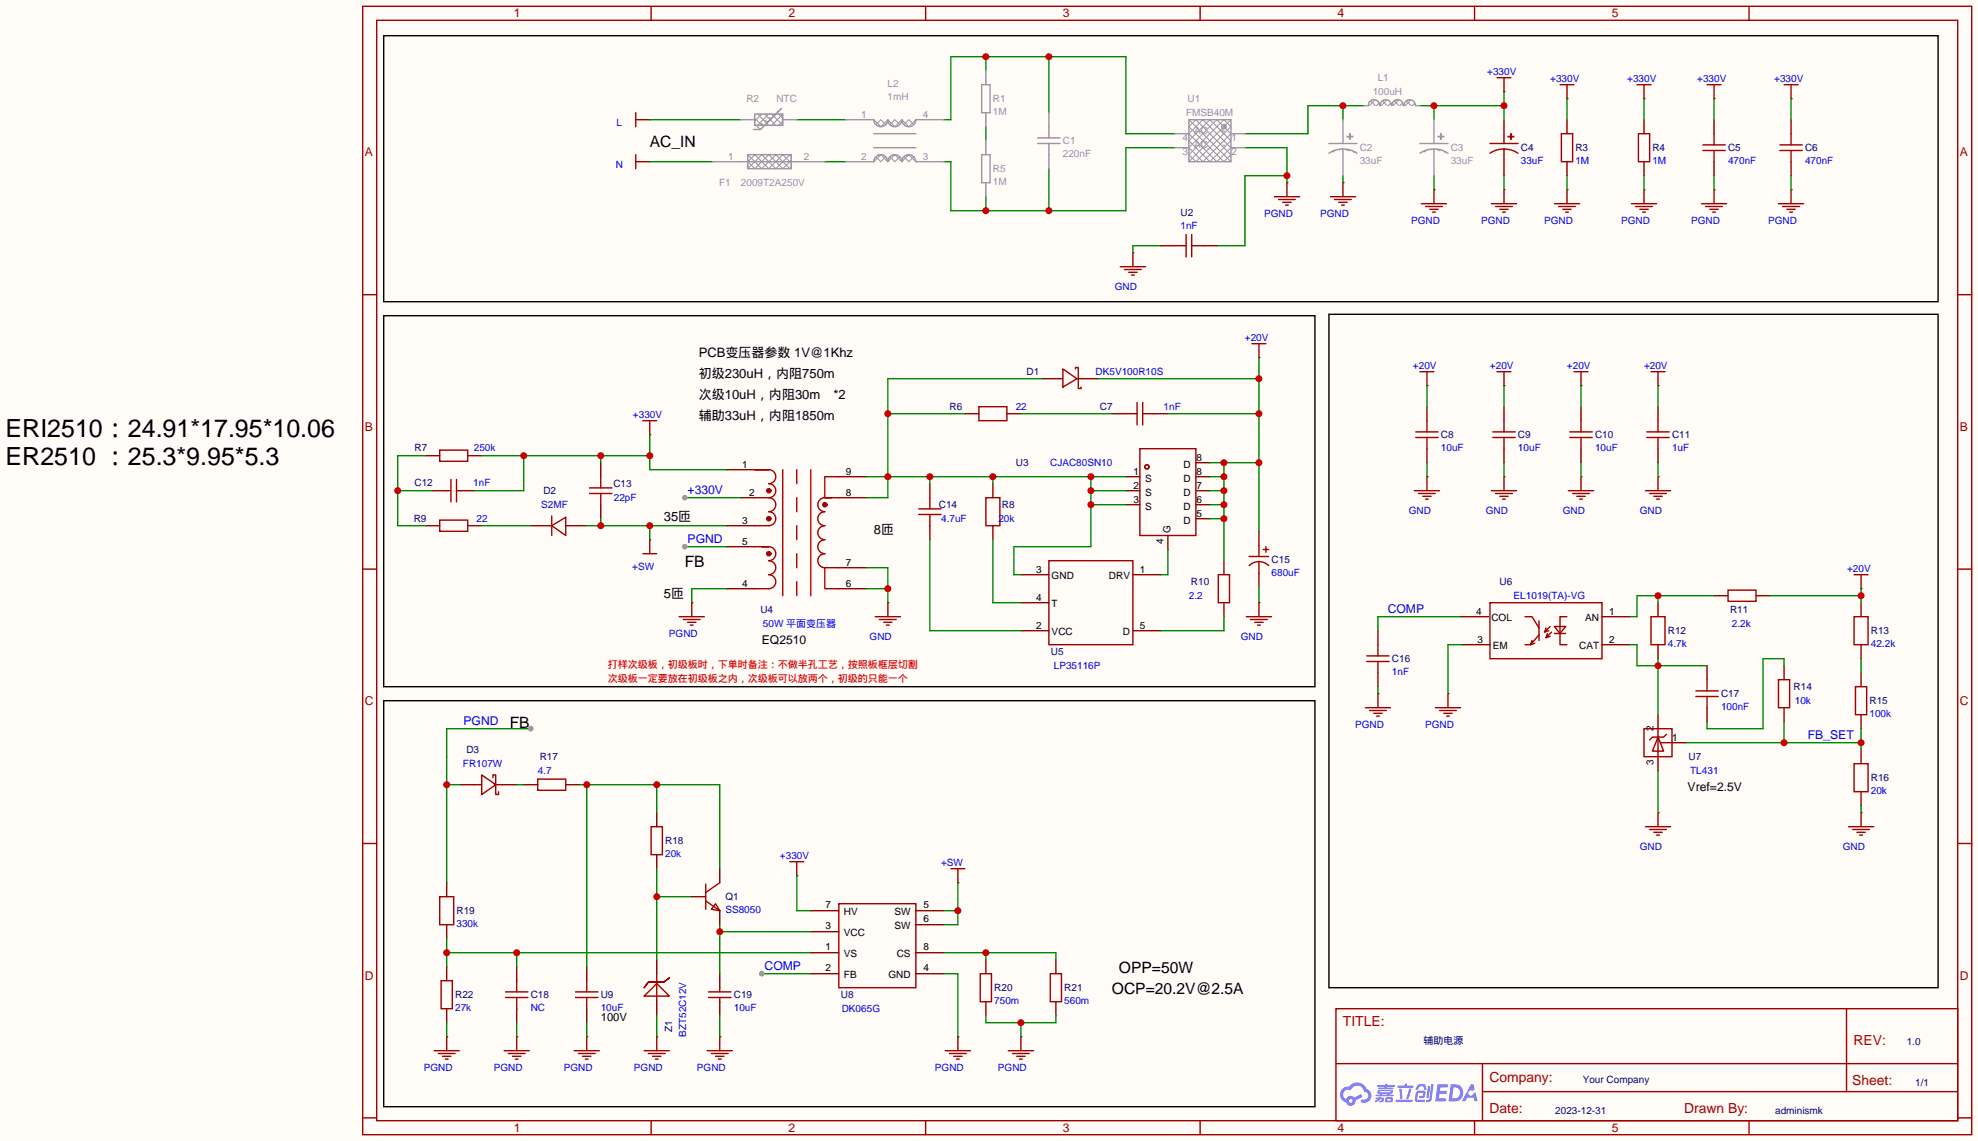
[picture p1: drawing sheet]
<svg xmlns="http://www.w3.org/2000/svg" width="359mm" height="207mm" viewBox="0 0 359 207" stroke-linecap="round" stroke-linejoin="round" font-family="sans-serif">
<path d="M0 0h358.8v207h-358.8z" fill="#fffcf7"/>
<g fill="none" stroke="#a10000" stroke-width=".25">
<path d="M65.8 1.1h291.8v204.8h-291.8zM68.3 3.7h286.8v199.6h-286.8zM118.1 1.1v2.6M167.9 1.1v2.6M217.7 1.1v2.6M267.5 1.1v2.6M317.2 1.1v2.6M65.8 53.5h2.5M355.1 53.5h2.5M65.8 103.3h2.5M355.1 103.3h2.5M65.8 153h2.5"/>
<path d="M355.1 153h2.5M242.3 183h112.8v20.3h-112.8zM242.3 193h112.7M268.9 198.1h86.1M268.9 193v10.1M334.9 183v15.1M65.8 202.8h2.5M118.1 203.3v2.6M167.9 203.3v2.6M217.7 203.3v2.6M267.5 203.3v2.6M317.2 203.3v2.6"/>
<path d="M355.1 202.8h2.5"/>
</g>
<g fill="#5487ff">
<path d="M260.8 196.7h.8a1.06 1.06 0 0 1 1 .2 .27 .27 0 0 1-.2 .4h-1.1l-.1 .6h1l.3 .3-.3 .3h-1.1l-.1 .8h1.2l.1 .4-.2 .1h-1.8z"/>
<path d="M266.8 196.8h.5l.2 .9-.4 .2a.49 .49 0 0 0-.7 .2 .49 .49 0 0 0 .3 .7 .49 .49 0 0 0 .6-.4l.3-.2 .4 1.6h-.5l-.2-.7h-1.2l-.3 .7h-.6z"/>
<path d="M259 197h.4l-.3 2.1-.2 .1-.2-.2z"/>
<path d="M259.6 196.7h.4l-.3 2.7a.57 .57 0 0 1-.4 .5 .57 .57 0 0 1-.6-.2l.6-.3z"/>
<path d="M257.2 196.9l.4-.2 .8 .1 .4 .8-.4 .1-.3-.6-.7 .1a.63 .63 0 0 1-.6 .5l-.1-.1z"/>
<path d="M257 198a1.7 1.7 0 0 1 1.4-.1 .82 .82 0 0 1-.4 1.3h-.5l-.1-.2 .2-.2h.4l.2-.5h-.9l-.3 1.2h1.3l.2 .3-.3 .1h-1.1l-.4-.1-.1-.4 .2-1.1z"/>
<path d="M253.2 199.5h2.8l.2 .2-.2 .2h-2.8z"/>
<path d="M255.6 197.5h.4l-.3 1.2a.7 .7 0 0 1-.5 .8l-.1-.2z"/>
<path d="M253.8 197.5h.4l.2 1.7-.2 .2-.2-.1z"/>
<path d="M253.5 197h1.3v-.4h.4v.4h1l.2 .2-.2 .2h-2.6z"/>
<path d="M249.5 199.1l1-.1-.1 .1 .5 .1v.7l-.7 .1v-.3l.4-.1v-.1l-.3-.1-.3 .4-.5 .2-.1-.3 .5-.3h-.4z"/>
<path d="M249.8 196.9h1.4l.1-.2 .4-.1-.1 .3h1.3l.1 .1-.1 .2h-1.3v.1h1l.1 .2-.1 .1h-2.6v-.3h1.1l.1-.1h-1.3z"/>
<path d="M263.2 196.7l-.5 3.1h1a1.56 1.56 0 0 0 1.7-1.6 1.56 1.56 0 0 0-1.8-1.5zM263.7 197.3a1.05 1.05 0 0 1 1.1 1.1 1.05 1.05 0 0 1-1.4 .9z"/>
<path d="M249.9 197.8v.5l.3 .1 .1 .2h-.8l.1 .3h3.1l.1-.1-.1-.2h-.7l.1-.1a.43 .43 0 0 0 .5-.2 .43 .43 0 0 0-.2-.6h-2.2zM250.3 198h1.9l-.1 .2h-1.8zM250.7 198.4h.9l-.1 .2h-.8z"/>
<path d="M251.3 199.2l-.1 .7a1.38 1.38 0 0 0 1.2 0l.3-.5-.1-.3h-1zM251.7 199.4h.5v.3h-.6z"/>
<path d="M243.5 197.6a1.47 1.47 0 0 0 .6 2.4 .89 .89 0 0 0 1.1 .6 .89 .89 0 0 0 .7-1l1.2-.6-.2-.5-1.2 .6a.89 .89 0 0 0-1.6 .3 .9 .9 0 0 1-.4-1.2 .9 .9 0 0 1 1.3-.4 1.3 1.3 0 0 1 1.3-.8 1.3 1.3 0 0 1 1.2 1.1 .75 .75 0 0 1 .7 .9 .75 .75 0 0 1-1.1 .5 .29 .29 0 0 0-.3 .3 .29 .29 0 0 0 .3 .3 1.31 1.31 0 0 0 1.6-.9 1.31 1.31 0 0 0-.8-1.6 1.9 1.9 0 0 0-3.3-.5l-.6 .1zM244.6 199.7a.35 .35 0 0 1 .7 0 .35 .35 0 0 1-.7 0z"/>
</g>
<g fill="none" stroke="#870000" stroke-width=".25">
<path d="M272.8 16.6h.1M284.2 17.9h.1M298.2 17.9h.1M310.9 17.9h.1M324.9 17.9h.1M117.9 29.3h.1M117.9 21.7h.1M233.4 33.1h.1M243.6 33.1h.1M260.1 34.4h.1M272.8 34.4h.1M272.8 21.7v4.3"/>
<path d="M272.8 27.1v4.8M284.2 34.4h.1M284.2 21.7v2.6M284.2 29.3v2.6M298.2 34.4h.1M298.2 21.7v2.6M298.2 29.3v2.6M310.9 34.4h.1M310.9 21.7v2.6M310.9 29.3v2.6M324.9 34.4h.1M324.9 21.7v2.6"/>
<path d="M324.9 29.3v2.6M205.5 45.8h.1M117.9 78.9h.1M175 75.1h2.5M182.6 75.1h2.6M189 68.7h3.8M195.3 68.7h3.8M201.7 75.1h2.5M209.3 75.1h2.5M228.3 64.9h.1M258.8 70h.1M258.8 73.8v2.5"/>
<path d="M272.8 70h.1M272.8 73.8v2.5M286.8 70h.1M286.8 73.8v2.5M300.7 70h.1M300.7 73.8v2.5M77.2 95.4h2.6M77.2 82.7h2.6M78.5 89h2.5M83.6 89h2.5M84.8 95.4h2.6M84.8 82.7h2.6"/>
<path d="M96.3 95.4h3.8M102.6 95.4h3.8M109 83.9v2.6M109 91.6v2.5M117.9 97.9h.1M131.8 95.4h5.1M131.8 85.2h5.1M131.8 99.2h5.1M134.4 90.3h2.5M152.1 90.3h5.1M152.1 86.5h5.1M168.7 87.8v2.5"/>
<path d="M168.7 95.4v2.5M180.1 87.8v2.5M180.1 95.4v2.5M204.2 89h2.6M204.2 86.5h2.6M204.2 91.6h2.6M211.8 97.2v2.5M216.9 89h2.6M216.9 86.5h2.6M216.9 91.6h2.6M216.9 94.1h2.6M216.9 83.9h2.6"/>
<path d="M228.3 96.4v2.5M258.8 86.5h.1M258.8 81.4v2.5M272.8 86.5h.1M272.8 81.4v2.5M286.8 86.5h.1M286.8 81.4v2.5M300.7 86.5h.1M300.7 81.4v2.5M125.5 109.3h.1M131.8 106.8h5.1M152.1 106.8h5.1"/>
<path d="M152.1 103h5.1M161 109.3h.1M185.2 114.4h5M185.2 109.3h5M185.2 104.3h5M205.5 114.4h5.1M205.5 104.3h5.1M222 101.7v2.6M222 109.3v2.6M228.3 109.3h.1M228.3 104v2.6M249.9 114.4v2.6"/>
<path d="M264.9 111.9h5.1M265.2 117h5.1M290.6 111.9h5.1M290.6 117h5.1M300.7 109.3v2.6M300.7 117v2.5M310.9 108.1h2.5M318.5 108.1h2.6M337.6 106.8h.1M337.6 109.3v2.6M337.6 117v2.5M249.9 125.9h.1"/>
<path d="M249.9 122v2.6M262.6 125.9h.1M300.7 129.7v2.5M300.7 137.3v2.5M303.3 134.7h2.5M309.6 120.8v2.5M309.6 128.4v2.5M323.6 120.8v2.5M323.6 128.4v2.5M337.6 122v2.6M337.6 129.7v2.5M337.6 136v2.6"/>
<path d="M83.6 142.4h2.5M91.2 142.4h2.5M95 142.4h2.5M102.6 142.4h2.6M119.1 147.4v2.6M119.1 155.1v2.5M144.5 158.9h.1M300.7 147.4h.1M337.6 147.4h.1M337.6 143.6v2.6M81 160.1v2.6M81 167.8v2.5"/>
<path d="M81 175.4v2.5M93.7 175.4v2.5M106.4 175.4v2.5M119.1 174.1v2.6M130.6 176.7v2.5M147.1 172.8h5M147.1 176.7h5M147.1 169h5M147.1 165.2h5M166.1 172.8h5.1M166.1 176.7h5.1M166.1 165.2h5.1"/>
<path d="M166.1 167.8h5.1M173.7 160.1h.1M178.8 174.1v2.6M191.5 174.1v2.6M81 188.1h.1M81 183v2.5M93.7 188.1h.1M93.7 183v2.5M106.4 188.1h.1M106.4 183v2.5M119.1 188.1h.1M119.1 181.7v2.6"/>
<path d="M130.6 188.1h.1M130.6 181.7v2.6M173.7 188.1h.1M178.8 181.7v2.6M185.2 188.1h.1M191.5 181.7v2.6"/>
</g>
<g fill="none" stroke="#a10000" stroke-width=".25">
<path d="M271.5 14.1h2.6M272.8 14.1v2.5M283 15.4h2.5M284.2 15.4v2.5M296.9 15.4h2.6M298.2 15.4v2.5M309.6 15.4h2.6M310.9 15.4v2.5M323.6 15.4h2.5M324.9 15.4v2.5M115.3 29.3h2.6M115.3 20.4v2.6"/>
<path d="M115.3 28.1v2.5M115.3 21.7h2.6M231.1 35.7h4.6M231.9 36.2h3M232.7 36.7h1.5M233.2 37.2h.5M233.4 33.1v2.6M241.3 35.7h4.6M242.1 36.2h3M242.8 36.7h1.5M243.3 37.2h.5M243.6 33.1v2.6"/>
<path d="M257.8 37h4.6M258.6 37.5h3M259.3 38h1.6M259.8 38.5h.5M260.1 34.4v2.6M270.3 27.8a4.6 4.6 0 0 1 5 0M270.3 26h5M270.5 37h4.6M271.3 37.5h3M272 38h1.6M272.5 38.5h.5M272.8 34.4v2.6"/>
<path d="M273.6 24.8h1zM274 24.3l.1 1zM281.9 37h4.6M282.7 37.5h3.1M283.2 24.3h2v5h-2zM283.5 38h1.5M284 38.5h.5M284.2 34.4v2.6M295.9 37h4.6M296.7 37.5h3M297.2 24.3h2v5h-2zM297.4 38h1.6"/>
<path d="M297.9 38.5h.5M298.2 34.4v2.6M308.6 37h4.6M308.9 27.3h4M308.9 26.3h4M309.4 37.5h3M310.1 38h1.6M310.6 38.5h.5M310.9 24.3v2M310.9 27.3v2M310.9 34.4v2.6M322.6 37h4.6"/>
<path d="M322.8 27.3h4.1M322.8 26.3h4.1M323.3 37.5h3.1M324.1 38h1.5M324.6 38.5h.5M324.9 24.3v2M324.9 27.3v2M324.9 34.4v2.6M203.2 48.4h4.6M204 48.9h3M204.7 49.4h1.5M205.2 49.9h.5"/>
<path d="M205.5 45.8v2.6M116.6 76.3h2.5M117.9 76.3v2.6M177.5 73.8h5.1v2.5h-5.1zM192.8 66.9l2.5 1.8-2.5 1.5zM195.1 66.9v-.2h.5v3.8h.5v-.3M204.2 75.1h2M206.2 73v4.1M207.3 73v4.1M207.3 75.1h2M227.1 62.4h2.5M228.3 62.4v2.5"/>
<path d="M256.8 78.4h4.1M256.8 79.4h4.1M257.6 67.4h2.5M258.8 67.4v2.6M258.8 76.3v2.1M258.8 79.4v2M270.8 78.4h4M270.8 79.4h4M271.5 67.4h2.6M272.8 67.4v2.6M272.8 76.3v2.1M272.8 79.4v2"/>
<path d="M284.7 78.4h4.1M284.7 79.4h4.1M285.5 67.4h2.5M286.8 67.4v2.6M286.8 76.3v2.1M286.8 79.4v2M298.7 78.4h4.1M298.7 79.4h4.1M299.5 67.4h2.5M300.7 67.4v2.6M300.7 76.3v2.1M300.7 79.4v2"/>
<path d="M79.8 94.4h5v2h-5zM79.8 81.7h5v2h-5zM81 89h.8M81.8 87v4.1M82.8 89h.8M82.8 87v4.1M100.1 95.4l2.5-1.5v3.3zM100.1 93.6v3.6M106.9 89.5h4.1M106.9 88.5h4.1M109 86.5v2M109 89.5v2.1"/>
<path d="M117.9 97.9v2.6M136.9 85.2h2.5h-2.5M136.9 99.2h2.5h-1.2M136.9 90.3h2.5M139.4 85.2a1.27 1.27 0 0 1 1.3 1.3 1.27 1.27 0 0 1-1.3 1.3 1.27 1.27 0 0 1 1.3 1.2 1.27 1.27 0 0 1-1.3 1.3M139.4 90.3a1.27 1.27 0 0 1 1.3 1.3 1.27 1.27 0 0 1-1.3 1.2 1.27 1.27 0 0 1 1.3 1.3 1.27 1.27 0 0 1-1.3 1.3h-2.5M139.4 99.2a1.27 1.27 0 0 1 1.3 1.3 1.27 1.27 0 0 1-1.3 1.2 1.27 1.27 0 0 1 1.3 1.3 1.27 1.27 0 0 1-1.3 1.3 1.27 1.27 0 0 1 1.3 1.2 1.27 1.27 0 0 1-1.3 1.3h-2.5M142 85.2v22.9M144.5 85.2v2.6M144.5 90.3v2.5M144.5 95.4v2.5M147.1 85.2v22.9"/>
<path d="M150.9 90.3h-1.3h2.5M152.1 86.5h-2.5v3.8a1.27 1.27 0 0 0-1.3 1.3 1.27 1.27 0 0 0 1.3 1.2 1.27 1.27 0 0 0-1.3 1.3 1.27 1.27 0 0 0 1.3 1.3 1.27 1.27 0 0 0-1.3 1.2 1.27 1.27 0 0 0 1.3 1.3 1.27 1.27 0 0 0-1.3 1.3 1.27 1.27 0 0 0 1.3 1.3 1.27 1.27 0 0 0-1.3 1.2 1.27 1.27 0 0 0 1.3 1.3M166.6 92.3h4.1M166.6 93.3h4.1M168.7 90.3v2M168.7 93.3v2.1M178.8 90.3h2.6v5.1h-2.6zM206.8 81.4h10.1v15.8h-10.1zM228.3 98.9v2.1M229.1 99.7h1M229.6 99.2v1M256.5 89h4.6"/>
<path d="M257.3 89.5h3M258.1 90h1.5M258.6 90.6h.5M258.8 86.5v2.5M270.5 89h4.6M271.3 89.5h3M272 90h1.6M272.5 90.6h.5M272.8 86.5v2.5M284.5 89h4.6M285.2 89.5h3.1M286 90h1.5"/>
<path d="M286.5 90.6h.5M286.8 86.5v2.5M298.4 89h4.6M299.2 89.5h3.1M300 90h1.5M300.5 90.6h.5M300.7 86.5v2.5M116.6 100.5h2.5M123.2 111.9h4.6M124 112.4h3M124.7 112.9h1.5M125.2 113.4h.5"/>
<path d="M125.5 109.3v2.6M144.5 100.5v2.5M144.5 105.5v2.6M149.6 103v3.8h2.5M149.6 103h2.5M158.7 111.9h4.6M159.5 112.4h3.1M160.3 112.9h1.5M160.8 113.4h.5M161 109.3v2.6M190.2 101.7h15.3v15.3h-15.3zM221 104.3h2v5h-2z"/>
<path d="M226.1 111.9h4.5M226.6 101h3.5M226.6 102.6a2.54 2.54 0 0 1 3.5 0M226.8 112.4h3.1M227.6 112.9h1.5M228.1 113.4h.5M228.3 102v2M228.3 109.3v2.6M247.9 119h4.1M249.9 117v2M270.3 109.3h20.3v10.2h-20.3zM276.6 111.9h1.3l1.2 2"/>
<path d="M278.4 116.7l-.8 .3h-1M279.1 115.2l-1.5 1.8 .3-.8M279.1 112.6v3.6M280.9 114.4l-.7 .3M281.2 113.7l-1 1 .2-.8M281.2 115.4l-.8 .3M281.4 114.7l-1 1 .3-.8M281.9 113.7h2.1l-1 1.2zM281.9 114.9h2.1M284.2 111.9h-1.2v5.1h1.2M299.5 111.9h2.5v5.1h-2.5zM313.4 107.1h5.1v2h-5.1z"/>
<path d="M336.3 111.9h2.5v5.1h-2.5zM336.3 104.3h2.5M337.6 104.3v2.5M247.6 128.4h4.6M247.9 120h4.1M248.4 128.9h3.1M249.2 129.4h1.5M249.7 129.9h.5M249.9 120v2M249.9 125.9v2.5M260.3 128.4h4.6M261.1 128.9h3.1"/>
<path d="M261.9 129.4h1.5M262.4 129.9h.5M262.6 125.9v2.5M298.2 132.2h5.1v5.1h-5.1zM300.7 133.7l1.1 2.6h-2.1zM300.7 132.2v5.1M301.2 134.7h2.1M302.3 133.2l-.5 .5h-2.1l-.5 .5M307.6 126.4h4.1M307.6 125.3h4.1M309.6 123.3v2M309.6 126.4v2"/>
<path d="M322.6 123.3h2v5.1h-2zM336.3 138.6h2.5v5h-2.5zM336.5 124.6h2.1v5.1h-2.1zM86.1 142.4h1.3M87.4 140.6l2.5 1.8-2.5 1.7zM89.4 141.1v-.5h.5v3.5h.5v-.5M89.9 142.4h1.3M97.5 141.4h5.1v2h-5.1zM118.1 150h2v5.1h-2zM143.3 156.3h2.5M144.5 156.3v2.6M172.5 157.6h2.5"/>
<path d="M173.7 157.6v2.5M298.4 150h4.6M299.2 150.5h3.1M300 151h1.5M300.5 151.5h.5M300.7 147.4v2.6M335.3 150h4.6M336 150.5h3.1M336.8 151h1.5M337.3 151.5h.5M337.6 147.4v2.6M79.8 162.7h2.5v5.1h-2.5z"/>
<path d="M80 177.9h2v5.1h-2zM91.7 180h4.1M93.7 177.9v2.1M104.4 180h4.1M106.4 177.9v2.1M117.6 178.2h2.8l1-.8-1 .8h-2.8l-.8 1zM119.1 178.4l2.3 2.3h-4.6zM119.1 176.7v5M128.5 180h4.1M130.6 179.2v.8M152.1 164h14v15.2h-14zM177.8 176.7h2v5h-2z"/>
<path d="M190.5 176.7h2v5h-2zM78.7 190.6h4.6M79.5 191.1h3M80.3 191.6h1.5M80.8 192.2h.5M81 188.1v2.5M91.4 190.6h4.6M91.7 181h4.1M92.2 191.1h3M93 191.6h1.5M93.5 192.2h.5M93.7 181v2"/>
<path d="M93.7 188.1v2.5M104.1 190.6h4.6M104.4 181h4.1M104.9 191.1h3M105.7 191.6h1.5M106.2 192.2h.5M106.4 181v2M106.4 188.1v2.5M116.8 190.6h4.6M117.6 191.1h3M118.4 191.6h1.5M118.9 192.2h.5"/>
<path d="M119.1 188.1v2.5M128.3 190.6h4.5M128.5 181h4.1M129 191.1h3.1M129.8 191.6h1.5M130.3 192.2h.5M130.6 181v.7M130.6 188.1v2.5M171.4 190.6h4.6M172.2 191.1h3.1M173 191.6h1.5M173.5 192.2h.5"/>
<path d="M173.7 188.1v2.5M182.9 190.6h4.6M183.6 191.1h3.1M184.4 191.6h1.5M184.9 192.2h.5M185.2 188.1v2.5"/>
<circle cx="208" cy="84.7" r=".38"/>
</g>
<path d="M69.6 6.5h281.9v48.2h-281.9zM69.6 57.3h168.9v67.3h-168.9zM241 57h110.5v122.2h-110.5zM69.6 127.1h168.9v73.7h-168.9z" fill="none" stroke="#000" stroke-width=".25"/>
<g fill="none" stroke="#a10000" stroke-width=".51">
<circle cx="139.4" cy="89" r=".25"/>
<circle cx="139.4" cy="94.1" r=".25"/>
<circle cx="149.6" cy="91.6" r=".25"/>
<circle cx="139.4" cy="100.5" r=".25"/>
</g>
<path d="M117.9 78.9v6.3h13.9M258.8 70v3.8M87.4 82.7h30.5M95 82.7v6.3h-8.9M109 82.7v1.2M258.8 83.9v2.6M249.9 124.6v1.3" fill="none" stroke="#008700" stroke-width=".25"/>
<g fill="#c00">
<circle cx="109" cy="82.7" r=".63"/>
<circle cx="95" cy="82.7" r=".63"/>
<circle cx="117.9" cy="82.7" r=".63"/>
</g>
<path d="M72.1 89h6.4M77.2 82.7h-5.1v12.7h5.1" fill="none" stroke="#008700" stroke-width=".25"/>
<circle cx="72.1" cy="89" r=".63" fill="#c00"/>
<path d="M284.2 17.9v3.8M298.2 17.9v3.8M284.2 31.9v2.5M298.2 31.9v2.5M87.4 95.4h8.9M106.4 95.4h25.4M109 94.1v1.3M117.9 95.4v2.5" fill="none" stroke="#008700" stroke-width=".25"/>
<g fill="#c00">
<circle cx="109" cy="95.4" r=".63"/>
<circle cx="117.9" cy="95.4" r=".63"/>
</g>
<path d="M225.8 26.8h7.6v6.3M233.4 31.9h-7.6v12.7h-5.1" fill="none" stroke="#008700" stroke-width=".25"/>
<circle cx="233.4" cy="31.9" r=".63" fill="#c00"/>
<path d="M243.6 19.2v2.5M247.4 19.2h-10.2v5.1h-11.4M210.6 44.6h-5.1v1.2" fill="none" stroke="#008700" stroke-width=".25"/>
<circle cx="243.6" cy="19.2" r=".63" fill="#c00"/>
<path d="M157.2 103h3.8v6.3M157.2 106.8h3.8" fill="none" stroke="#008700" stroke-width=".25"/>
<circle cx="161" cy="106.8" r=".63" fill="#c00"/>
<path d="M264.9 111.9h-15v2.5M265.2 117h-2.6v8.9M321.1 108.1h16.5M337.6 106.8v2.5" fill="none" stroke="#008700" stroke-width=".25"/>
<circle cx="337.6" cy="108.1" r=".63" fill="#c00"/>
<path d="M305.8 134.7h31.8M323.6 130.9v3.8M337.6 132.2v3.8" fill="none" stroke="#008700" stroke-width=".25"/>
<g fill="#c00">
<circle cx="337.6" cy="134.7" r=".63"/>
<circle cx="323.6" cy="134.7" r=".63"/>
</g>
<path d="M300.7 108.1v1.2M310.9 108.1h-14v3.8h-1.2M337.6 119.5v2.5" fill="none" stroke="#008700" stroke-width=".25"/>
<circle cx="300.7" cy="108.1" r=".63" fill="#c00"/>
<path d="M295.7 117h1.2v3.8h12.7M300.7 119.5v10.2M337.6 146.2v1.2" fill="none" stroke="#008700" stroke-width=".25"/>
<circle cx="300.7" cy="120.8" r=".63" fill="#c00"/>
<path d="M124.2 99.2h7.6M300.7 139.8v7.6M323.6 120.8v-1.3h-3.8v12.7h-10.2v-1.3" fill="none" stroke="#008700" stroke-width=".25"/>
<circle cx="124.2" cy="99.2" r=".51" fill="#999"/>
<path d="M257.6 19.2h15.2M260.1 19.2v2.5M272.8 16.6v5.1M131.8 106.8h-6.3v2.5" fill="none" stroke="#008700" stroke-width=".25"/>
<g fill="#c00">
<circle cx="272.8" cy="19.2" r=".63"/>
<circle cx="260.1" cy="19.2" r=".63"/>
</g>
<path d="M178.8 10.3v2.5M190.2 10.3v10.1M171.2 21.7h1.3v-11.4h31.7v14h8.9M243.6 31.9v1.2M260.1 31.9v2.5M272.8 31.9v2.5" fill="none" stroke="#008700" stroke-width=".25"/>
<g fill="#c00">
<circle cx="190.2" cy="10.3" r=".63"/>
<circle cx="178.8" cy="10.3" r=".63"/>
</g>
<path d="M178.8 35.7v2.5M190.2 30.6v7.6M213.1 26.8h-8.9v11.4h-31.7v-8.9h-1.3" fill="none" stroke="#008700" stroke-width=".25"/>
<g fill="#c00">
<circle cx="178.8" cy="38.2" r=".63"/>
<circle cx="190.2" cy="38.2" r=".63"/>
</g>
<path d="M117.9 29.3h11.4M117.9 21.7h16.5M144.5 21.7h8.9M149.6 29.3h3.8M178.8 23v2.5M272.8 70v3.8M300.7 70v3.8M272.8 83.9v2.6M300.7 83.9v2.6M171.2 165.2h2.5M173.7 160.1v7.7h-2.5" fill="none" stroke="#008700" stroke-width=".25"/>
<circle cx="173.7" cy="165.2" r=".63" fill="#c00"/>
<path d="M178.8 184.3v1.2h12.7v-1.2M185.2 185.5v2.6" fill="none" stroke="#008700" stroke-width=".25"/>
<circle cx="185.2" cy="185.5" r=".63" fill="#c00"/>
<path d="M96.3 132.2h-15.3v27.9M81 142.4h2.6" fill="none" stroke="#008700" stroke-width=".25"/>
<circle cx="81" cy="142.4" r=".63" fill="#c00"/>
<circle cx="96.3" cy="132.2" r=".51" fill="#999"/>
<path d="M81 170.3v5.1M81 172.8h66.1M93.7 172.8v2.6" fill="none" stroke="#008700" stroke-width=".25"/>
<g fill="#c00">
<circle cx="81" cy="172.8" r=".63"/>
<circle cx="93.7" cy="172.8" r=".63"/>
</g>
<path d="M138.2 176.7h8.9M81 185.5v2.6M93.7 185.5v2.6M130.6 184.3v3.8" fill="none" stroke="#008700" stroke-width=".25"/>
<circle cx="138.2" cy="176.7" r=".51" fill="#999"/>
<path d="M171.2 176.7h2.5v11.4M171.2 172.8h20.3v1.3M178.8 172.8v1.3" fill="none" stroke="#008700" stroke-width=".25"/>
<circle cx="178.8" cy="172.8" r=".63" fill="#c00"/>
<path d="M144.5 158.9v6.3h2.6M130.6 167.8v8.9M130.6 169h16.5" fill="none" stroke="#008700" stroke-width=".25"/>
<circle cx="130.6" cy="169" r=".63" fill="#c00"/>
<path d="M119.1 157.6v16.5M119.1 162.7h6.4M106.4 185.5v2.6M119.1 184.3v3.8" fill="none" stroke="#008700" stroke-width=".25"/>
<circle cx="119.1" cy="162.7" r=".63" fill="#c00"/>
<path d="M93.7 142.4h1.3M105.2 142.4h25.4v15.2M106.4 142.4v33M119.1 142.4v5" fill="none" stroke="#008700" stroke-width=".25"/>
<g fill="#c00">
<circle cx="119.1" cy="142.4" r=".63"/>
<circle cx="106.4" cy="142.4" r=".63"/>
</g>
<path d="M310.9 17.9v3.8M324.9 17.9v3.8M310.9 31.9v2.5M324.9 31.9v2.5M286.8 70v3.8M124.2 90.3h10.2M286.8 83.9v2.6" fill="none" stroke="#008700" stroke-width=".25"/>
<circle cx="124.2" cy="90.3" r=".51" fill="#999"/>
<path d="M185.2 75.1h16.5M199.1 68.7h29.2M211.8 75.1h16.5M228.3 64.9v31.5M219.5 83.9h8.8M219.5 94.1h2.5M219.5 91.6h2.5M219.5 89h2.5M219.5 86.5h2.5M222 83.9v17.8M228.3 106.6v2.7" fill="none" stroke="#008700" stroke-width=".25"/>
<g fill="#c00">
<circle cx="222" cy="83.9" r=".63"/>
<circle cx="222" cy="86.5" r=".63"/>
<circle cx="222" cy="89" r=".63"/>
<circle cx="222" cy="91.6" r=".63"/>
<circle cx="222" cy="94.1" r=".63"/>
<circle cx="228.3" cy="83.9" r=".63"/>
<circle cx="228.3" cy="75.1" r=".63"/>
<circle cx="228.3" cy="68.7" r=".63"/>
</g>
<path d="M161 75.1h14M189 68.7h-28v21.6h-3.8M157.2 86.5h47M168.7 86.5v1.3M180.1 86.5v1.3M197.9 86.5v12.7h-14v5.1h1.3M197.9 89h6.3M197.9 91.6h6.3" fill="none" stroke="#008700" stroke-width=".25"/>
<g fill="#c00">
<circle cx="197.9" cy="86.5" r=".63"/>
<circle cx="197.9" cy="91.6" r=".63"/>
<circle cx="197.9" cy="89" r=".63"/>
<circle cx="180.1" cy="86.5" r=".63"/>
<circle cx="168.7" cy="86.5" r=".63"/>
<circle cx="161" cy="86.5" r=".63"/>
<circle cx="161" cy="75.1" r=".63"/>
</g>
<path d="M168.7 97.9v16.5h16.5M180.1 97.9v11.4h5.1M211.8 99.7v4.6h-1.2M222 111.9v2.5h-11.4" fill="none" stroke="#008700" stroke-width=".25"/>
<path d="M210.6 44.6h2.5M218.2 44.6h2.5M130.6 157.6v2.5M125.5 162.7h2.5M130.6 165.2v2.6" fill="none" stroke="#870000" stroke-width=".25"/>
<path d="M213.1 44.6h2M215.1 42.5v4.1M216.2 44.6h2M216.2 42.5v4.1M128 163.4l2.6 1.8M128 160.4v4.6M129.8 164l.8 1.2-1.6-.2zM130.6 160.1l-2.6 1.8" fill="none" stroke="#a10000" stroke-width=".25"/>
<g fill="none" stroke="#999" stroke-width=".25">
<path d="M141.7 19.7l-3.8 3.8h-1.2M178.1 15.4h1.5v5h-1.5zM178.8 12.8v2.6M250.2 19.2a1.01 1.01 0 0 0-1-1.1 1.01 1.01 0 0 0-1 1.1h-.8M250.3 19.2a1.01 1.01 0 0 1 1.1-1.1 1.01 1.01 0 0 1 1 1.1M252.5 19.2a1.01 1.01 0 0 1 1-1.1 1.01 1.01 0 0 1 1 1.1M254.7 19.2a1.01 1.01 0 0 1 1-1.1 1.01 1.01 0 0 1 1 1.1M256.8 19.2h.8M129.3 29.3h20.3M134.4 21.7h2.5M135.6 28.1h7.9v2.5h-7.9zM136.9 20.7h5.1v2h-5.1z"/>
<path d="M142 21.7h2.5M153.4 21.7h5.1a1.27 1.27 0 0 0 1.3 1.3 1.27 1.27 0 0 0 1.2-1.3 1.27 1.27 0 0 0 1.3 1.3 1.27 1.27 0 0 0 1.3-1.3 1.27 1.27 0 0 0 1.2 1.3 1.27 1.27 0 0 0 1.3-1.3h5.1M153.4 29.3h5.1a1.27 1.27 0 0 1 1.3-1.2 1.27 1.27 0 0 1 1.2 1.2 1.27 1.27 0 0 1 1.3-1.2 1.27 1.27 0 0 1 1.3 1.2 1.27 1.27 0 0 1 1.2-1.2 1.27 1.27 0 0 1 1.3 1.2h5.1M158.5 24.3h7.6M158.5 26.8h7.6M178.1 28.1h1.5v5h-1.5zM178.8 20.4v2.6M178.8 25.5v2.6M178.8 33.1v2.6M188.2 26h4.1M188.2 25h4.1M190.2 20.4v4.6"/>
<path d="M190.2 26v4.6M213.1 24.3h2.5M213.1 26.8h2.5M215.6 21.7h7.7v7.6h-7.7zM223.3 24.3h2.5M223.3 26.8h2.5M241 26h5.1M243.6 27.1a4.1 4.1 0 0 1 2.5 .7M243.6 27.1a4.1 4.1 0 0 0-2.6 .7M243.6 21.7v4.3M243.6 27.1v4.8M244.3 24.8h1.1z"/>
<path d="M244.8 24.3l.1 1zM257.6 26h5M260.1 27.1a4.1 4.1 0 0 1 2.5 .7M260.1 27.1a4.1 4.1 0 0 0-2.5 .7M260.1 21.7v4.3M260.1 27.1v4.8M260.9 24.8h1zM261.3 24.3l.1 1z"/>
<circle cx="222" cy="23" r=".38"/>
</g>
<g fill="none" stroke="#999" stroke-width=".18">
<path d="M141.7 19.7l-3.8 3.8-.5-.5M248.6 18.3l.9 .9M249.4 18.1l-1 1.1M250.1 18.7l-.5 .5M250.7 18.3l.9 .9M251.6 18.1l-1.1 1.1M252.3 18.7l-.5 .5M252.9 18.3l.9 .9M253.7 18.1l-1 1.1M254.4 18.7l-.5 .5M255.1 18.3l.9 .9M255.9 18.1l-1 1.1"/>
<path d="M256.6 18.7l-.5 .5M135.6 28.1l2.6 2.5 2.5-2.5 2.6 2.5 .2-.2M136.9 21.5l1.3 1.2M137.4 20.7l2 2M138.1 22.4l.5 .5M138.2 20.7l-1.3 1.3M138.7 20.7l2 2M138.8 21.9l.4 .3M139.4 20.7l-2 2M139.6 21.3l.2 .3M140 20.7l2 2M140.3 20.8l.2 .2"/>
<path d="M141 20.2l.1 .1M141.2 20.7l.8 .8M142 20.7l-2 2M142 22l-.8 .7M143.5 29.1l-1.5 1.5-2.6-2.5-2.5 2.5-1.3-1.3 1.3-1.2 2.5 2.5 2.6-2.5 1.5 1.5M143.5 28.3l-.2-.2-2.6 2.5-2.5-2.5-2.6 2.5M158.5 21.7l1.3 1.3 1.2-1.3 1.3 1.3 1.3-1.3 1.2 1.3 1.3-1.3M158.5 29.3l1.3-1.2 1.2 1.2 1.3-1.2 1.3 1.2 1.2-1.2 1.3 1.2M158.9 22.6l.9-.9 .9 .9M158.9 28.4l.9 .9 .9-.9M161.4 22.6l.9-.9 .9 .9M161.4 28.4l.9 .9 .9-.9"/>
<path d="M163.9 22.6l.9-.9 .9 .9M163.9 28.4l.9 .9 .9-.9M215.6 23l1.3-1.3 6.4 6.4-1.3 1.2zM215.6 25.5l3.9-3.8 3.8 3.8-3.8 3.8zM215.6 28.1l6.4-6.4 1.3 1.3-6.4 6.3zM215.6 21.7l7.7 7.6M218.2 21.7l5.1 5.1-2.6 2.5-5.1-5zM220.7 21.7l2.6 2.6-5.1 5-2.6-2.5zM222.2 22.6l.1 .2M222.3 23.2l-.1 .1M223.3 21.7l-7.7 7.6M241.9 27.4l.1 .1"/>
<path d="M242.1 27.3l-.3 .3M242.9 27.1l.1 .1M243.6 27.1h.1M244.1 27.1l.2 .2M244.7 27.2l-.1 .1M245.7 27.5l-.2 .1M258.4 27.4l.1 .1M258.6 27.3l-.3 .3M259.4 27.1l.1 .1M260.1 27.1h.1M260.6 27.1l.2 .2M261.2 27.2l-.1 .1"/>
<path d="M262.2 27.5l-.2 .1"/>
</g>
<g font-size="4.5">
<text x="1" y="79.3">ERI2510：24.91*17.95*10.06</text>
<text x="1" y="84.4">ER2510 ：25.3*9.95*5.3</text>
</g>
<g font-size="2.8">
<text x="117.9" y="26.7">AC_IN</text>
<text x="124.2" y="102.9">FB</text>
<text x="92.5" y="132.1">FB</text>
<text x="202.9" y="176.6">OPP=50W</text>
<text x="201.7" y="180.4">OCP=20.2V@2.5A</text>
</g>
<g font-size="2.5" fill="#a00000">
<text x="243.6" y="186.2">TITLE:</text>
<text x="336.2" y="189.5">REV:</text>
<text x="270.2" y="196.4">Company:</text>
<text x="335.9" y="196.8">Sheet:</text>
<text x="270.2" y="201.9">Date:</text>
<text x="305.5" y="202">Drawn By:</text>
</g>
<g font-size="2.4">
<text x="126.7" y="64.7">PCB变压器参数 1V@1Khz</text>
<text x="126.7" y="68.5">初级230uH，内阻750m</text>
<text x="126.7" y="72.3">次级10uH，内阻30m</text>
<text x="126.7" y="76.2">辅助33uH，内阻1850m</text>
<text x="151.2" y="72.3">*2</text>
<text x="120.4" y="94.6">35匝</text>
<text x="158.5" y="96.9">8匝</text>
<text x="120.4" y="108.5">5匝</text>
</g>
<g font-size="2.2" fill="#a00000">
<text x="93.2" y="3.1">1</text>
<text x="143" y="3.1">2</text>
<text x="192.8" y="3.1">3</text>
<text x="242.6" y="3.1">4</text>
<text x="292.4" y="3.1">5</text>
<text x="66.2" y="28.4">A</text>
<text x="355.5" y="28.4">A</text>
<text x="66.2" y="78.2">B</text>
<text x="355.5" y="78.2">B</text>
<text x="66.2" y="127.9">C</text>
<text x="355.5" y="127.9">C</text>
<text x="66.2" y="177.7">D</text>
<text x="355.5" y="177.7">D</text>
<text x="93.2" y="205.3">1</text>
<text x="143" y="205.3">2</text>
<text x="192.8" y="205.3">3</text>
<text x="242.6" y="205.3">4</text>
<text x="292.4" y="205.3">5</text>
</g>
<g font-size="2.2" fill="#00f">
<text x="124.7" y="89.6">+330V</text>
<text x="124.7" y="98.5">PGND</text>
<text x="251.7" y="111.2">COMP</text>
<text x="84.1" y="131.5">PGND</text>
<text x="327.9" y="134.1">FB_SET</text>
<text x="138.7" y="176">COMP</text>
</g>
<g font-size="2.2">
<text x="138.2" y="116.8">EQ2510</text>
<text x="306.1" y="143.4">Vref=2.5V</text>
</g>
<text font-size="2" x="109" y="185.3">100V</text>
<g font-size="1.8" fill="#999">
<text x="161" y="15.8">L2</text>
<text x="249" y="17.3">100uH</text>
<text x="249.9" y="14.7">L1</text>
<text x="135.4" y="18.5">R2</text>
<text x="140.8" y="18.5">NTC</text>
<text x="156.2" y="21.4">1</text>
<text x="161" y="18.1">1mH</text>
<text x="167.4" y="21.4">4</text>
<text x="180.1" y="18.5">R1</text>
<text x="180.1" y="20.8">1M</text>
<text x="215.1" y="21.1">FMSB40M</text>
<text x="215.4" y="18.6">U1</text>
<text x="132.1" y="29">1</text>
<text x="145.8" y="29">2</text>
<text x="156.2" y="29">2</text>
<text x="167.4" y="29">3</text>
<text x="192.8" y="26.2">C1</text>
<text x="192.8" y="28.4">220nF</text>
<text x="214.5" y="28.1">3</text>
<text x="214.5" y="25.5">4</text>
<text x="216.6" y="26.8">AC</text>
<text x="216.6" y="24.2">AC</text>
<text x="221.3" y="24.2">+</text>
<text x="221.7" y="26.8">-</text>
<text x="223.4" y="25.5">1</text>
<text x="223.4" y="28.1">2</text>
<text x="246.6" y="27.4">C2</text>
<text x="246.6" y="29.7">33uF</text>
<text x="263.1" y="27.4">C3</text>
<text x="263.1" y="29.7">33uF</text>
<text x="130.4" y="33.8">F1</text>
<text x="134.4" y="33.8">2009T2A250V</text>
<text x="180.1" y="31.2">R5</text>
<text x="180.1" y="33.5">1M</text>
</g>
<g font-size="1.8" fill="#00f">
<text x="269.7" y="13.7">+330V</text>
<text x="281.2" y="14.9">+330V</text>
<text x="295.1" y="14.9">+330V</text>
<text x="307.8" y="14.9">+330V</text>
<text x="321.8" y="14.9">+330V</text>
<text x="111.8" y="22.8">L</text>
<text x="275.8" y="29.7">33uF</text>
<text x="285.8" y="29.7">1M</text>
<text x="299.7" y="29.7">1M</text>
<text x="313.4" y="29.7">470nF</text>
<text x="327.4" y="29.7">470nF</text>
<text x="111.7" y="30.5">N</text>
<text x="214.1" y="41.6">1nF</text>
<text x="229.3" y="39.3">PGND</text>
<text x="239.4" y="39.3">PGND</text>
<text x="255.9" y="40.6">PGND</text>
<text x="268.6" y="40.6">PGND</text>
<text x="280.1" y="40.6">PGND</text>
<text x="294" y="40.6">PGND</text>
<text x="306.7" y="40.6">PGND</text>
<text x="320.7" y="40.6">PGND</text>
<text x="202.2" y="52.5">GND</text>
<text x="225.8" y="61.9">+20V</text>
<text x="198.7" y="68.1">DK5V100R10S</text>
<text x="256.3" y="67">+20V</text>
<text x="270.3" y="67">+20V</text>
<text x="284.2" y="67">+20V</text>
<text x="298.2" y="67">+20V</text>
<text x="114.8" y="75.9">+330V</text>
<text x="184.2" y="74.4">22</text>
<text x="211.1" y="74.4">1nF</text>
<text x="86" y="81.8">250k</text>
<text x="261.4" y="81.8">10uF</text>
<text x="275.3" y="81.8">10uF</text>
<text x="289.3" y="81.8">10uF</text>
<text x="303.3" y="81.8">1uF</text>
<text x="85.8" y="88.1">1nF</text>
<text x="190.5" y="84.6">CJAC80SN10</text>
<text x="86.4" y="94.7">22</text>
<text x="98.2" y="92.2">S2MF</text>
<text x="111.3" y="90.9">22pF</text>
<text x="170.7" y="94.7">4.7uF</text>
<text x="181.1" y="94.7">20k</text>
<text x="255.5" y="93.2">GND</text>
<text x="269.5" y="93.2">GND</text>
<text x="283.5" y="93.2">GND</text>
<text x="297.4" y="93.2">GND</text>
<text x="114.7" y="103.4">+SW</text>
<text x="230.6" y="104.4">680uF</text>
<text x="335" y="103.8">+20V</text>
<text x="138.4" y="113.8">50W 平面变压器</text>
<text x="215.6" y="108.7">2.2</text>
<text x="274.5" y="108.7">EL1019(TA)-VG</text>
<text x="314.1" y="113.8">2.2k</text>
<text x="121.3" y="115.5">PGND</text>
<text x="157.7" y="116">GND</text>
<text x="225" y="116">GND</text>
<text x="302.5" y="117.3">4.7k</text>
<text x="339.3" y="117.3">42.2k</text>
<text x="191.1" y="121.4">LP35116P</text>
<text x="252.5" y="122.4">1nF</text>
<text x="312.2" y="128.8">100nF</text>
<text x="325.6" y="127.7">10k</text>
<text x="339.1" y="130">100k</text>
<text x="245.8" y="132.1">PGND</text>
<text x="258.5" y="132.1">PGND</text>
<text x="84" y="139.2">FR107W</text>
<text x="97.5" y="140.4">4.7</text>
<text x="306.6" y="140.4">TL431</text>
<text x="339.3" y="144">20k</text>
<text x="120.6" y="155.4">20k</text>
<text x="141.5" y="155.9">+330V</text>
<text x="297.4" y="154.1">GND</text>
<text x="334.3" y="154.1">GND</text>
<text x="170.7" y="157.2">+SW</text>
<text x="131.6" y="165.6">SS8050</text>
<text x="82.8" y="168.1">330k</text>
<text x="82.5" y="183.4">27k</text>
<text x="96.3" y="183.4">NC</text>
<text x="109" y="183.4">10uF</text>
<text x="133.1" y="183.4">10uF</text>
<text x="152.7" y="183.6">DK065G</text>
<text x="180.3" y="182.1">750m</text>
<text x="193" y="182.1">560m</text>
<text x="124.5" y="188.1" transform="rotate(-90 124.5 188.1)">BZT52C12V</text>
<text x="76.9" y="194.3">PGND</text>
<text x="89.6" y="194.3">PGND</text>
<text x="102.3" y="194.3">PGND</text>
<text x="115" y="194.3">PGND</text>
<text x="126.4" y="194.3">PGND</text>
<text x="169.6" y="194.3">PGND</text>
<text x="181" y="194.3">PGND</text>
</g>
<g font-size="1.8" fill="#000080">
<text x="275.8" y="27.4">C4</text>
<text x="285.8" y="27.4">R3</text>
<text x="299.7" y="27.4">R4</text>
<text x="313.4" y="27.4">C5</text>
<text x="327.4" y="27.4">C6</text>
<text x="214.1" y="39.3">U2</text>
<text x="186.2" y="68.1">D1</text>
<text x="172.2" y="74.4">R6</text>
<text x="199.5" y="74.4">C7</text>
<text x="75.2" y="81.8">R7</text>
<text x="261.4" y="79.5">C8</text>
<text x="275.3" y="79.5">C9</text>
<text x="289.3" y="79.5">C10</text>
<text x="303.3" y="79.5">C11</text>
<text x="75.2" y="88.1">C12</text>
<text x="98.6" y="89.7">D2</text>
<text x="111.3" y="88.4">C13</text>
<text x="184.3" y="84.6">U3</text>
<text x="75" y="94.7">R9</text>
<text x="170.3" y="92.2">C14</text>
<text x="181.7" y="92.2">R8</text>
<text x="216" y="106.2">R10</text>
<text x="230.6" y="102.1">C15</text>
<text x="272" y="106.2">U6</text>
<text x="137.9" y="111.2">U4</text>
<text x="313.8" y="111.2">R11</text>
<text x="190.6" y="118.9">U5</text>
<text x="302.5" y="115.1">R12</text>
<text x="339.3" y="115.1">R13</text>
<text x="252.5" y="120.2">C16</text>
<text x="325.3" y="125.2">R14</text>
<text x="312.2" y="126.5">C17</text>
<text x="339.1" y="127.8">R15</text>
<text x="84.6" y="136.6">D3</text>
<text x="97.9" y="137.9">R17</text>
<text x="306.3" y="137.9">U7</text>
<text x="339.3" y="141.7">R16</text>
<text x="120.6" y="153.2">R18</text>
<text x="82.8" y="165.9">R19</text>
<text x="131.6" y="163.3">Q1</text>
<text x="180.3" y="179.8">R20</text>
<text x="193" y="179.8">R21</text>
<text x="82.5" y="181.1">R22</text>
<text x="96.3" y="181.1">C18</text>
<text x="109" y="181.1">U9</text>
<text x="133.1" y="181.1">C19</text>
<text x="152.5" y="181.1">U8</text>
<text x="121.9" y="187.3" transform="rotate(-90 121.9 187.3)">Z1</text>
<text x="258.2" y="189.5">辅助电源</text>
<text x="345.9" y="189.6">1.0</text>
<text x="287.1" y="196.5">Your Company</text>
<text x="347.4" y="197">1/1</text>
<text x="282.1" y="202.1">2023-12-31</text>
<text x="322" y="202">adminismk</text>
</g>
<g font-size="1.8">
<text x="217" y="83.6">8</text>
<text x="134.6" y="84.9">1</text>
<text x="135.9" y="90">2</text>
<text x="153.4" y="90">8</text>
<text x="153.4" y="86.2">9</text>
<text x="205.6" y="86.2">1</text>
<text x="205.6" y="88.7">2</text>
<text x="207.7" y="87.4">S</text>
<text x="207.7" y="90">S</text>
<text x="214.7" y="90">D</text>
<text x="214.7" y="87.4">D</text>
<text x="214.7" y="84.9">D</text>
<text x="217" y="88.7">7</text>
<text x="217" y="86.2">8</text>
<text x="134.6" y="95.1">3</text>
<text x="205.6" y="91.3">3</text>
<text x="207.7" y="92.5">S</text>
<text x="214.7" y="95.1">D</text>
<text x="214.7" y="92.5">D</text>
<text x="217" y="93.8">5</text>
<text x="217" y="91.3">6</text>
<text x="134.6" y="98.9">5</text>
<text x="211" y="98.8" transform="rotate(-90 211 98.8)">4</text>
<text x="212.3" y="96.7" transform="rotate(-90 212.3 96.7)">G</text>
<text x="134.6" y="106.5">4</text>
<text x="153.4" y="102.7">7</text>
<text x="153.4" y="106.5">6</text>
<text x="188" y="104">3</text>
<text x="190.8" y="105">GND</text>
<text x="201.1" y="105">DRV</text>
<text x="206.8" y="104">1</text>
<text x="188" y="109">4</text>
<text x="190.8" y="110.1">T</text>
<text x="267.7" y="111.6">4</text>
<text x="270.5" y="112.6">COL</text>
<text x="287.5" y="112.6">AN</text>
<text x="291.8" y="111.6">1</text>
<text x="188" y="114.1">2</text>
<text x="190.8" y="115.1">VCC</text>
<text x="203.7" y="115.1">D</text>
<text x="206.8" y="114.1">5</text>
<text x="268" y="116.7">3</text>
<text x="270.8" y="117.7">EM</text>
<text x="286.4" y="117.7">CAT</text>
<text x="291.8" y="116.7">2</text>
<text x="299.9" y="132.7" transform="rotate(-90 299.9 132.7)">2</text>
<text x="303.3" y="134.4">1</text>
<text x="299.9" y="138.8" transform="rotate(-90 299.9 138.8)">3</text>
<text x="149.7" y="164.8">7</text>
<text x="153.1" y="166.1">HV</text>
<text x="162.3" y="166.1">SW</text>
<text x="167.5" y="164.8">5</text>
<text x="167.5" y="167.4">6</text>
<text x="149.7" y="172.4">1</text>
<text x="149.7" y="168.6">3</text>
<text x="153.1" y="173.7">VS</text>
<text x="153.1" y="169.9">VCC</text>
<text x="162.3" y="168.6">SW</text>
<text x="162.7" y="173.7">CS</text>
<text x="167.5" y="172.4">8</text>
<text x="149.7" y="176.2">2</text>
<text x="153.1" y="177.5">FB</text>
<text x="161.1" y="177.5">GND</text>
<text x="167.5" y="176.2">4</text>
</g>
<g font-size="1.8" fill="#f00">
<text x="110.2" y="121.2">打样次级板，初级板时，下单时备注：不做半孔工艺，按照板框层切割</text>
<text x="110.2" y="123.8">次级板一定要放在初级板之内，次级板可以放两个，初级的只能一个</text>
</g>
</svg>
